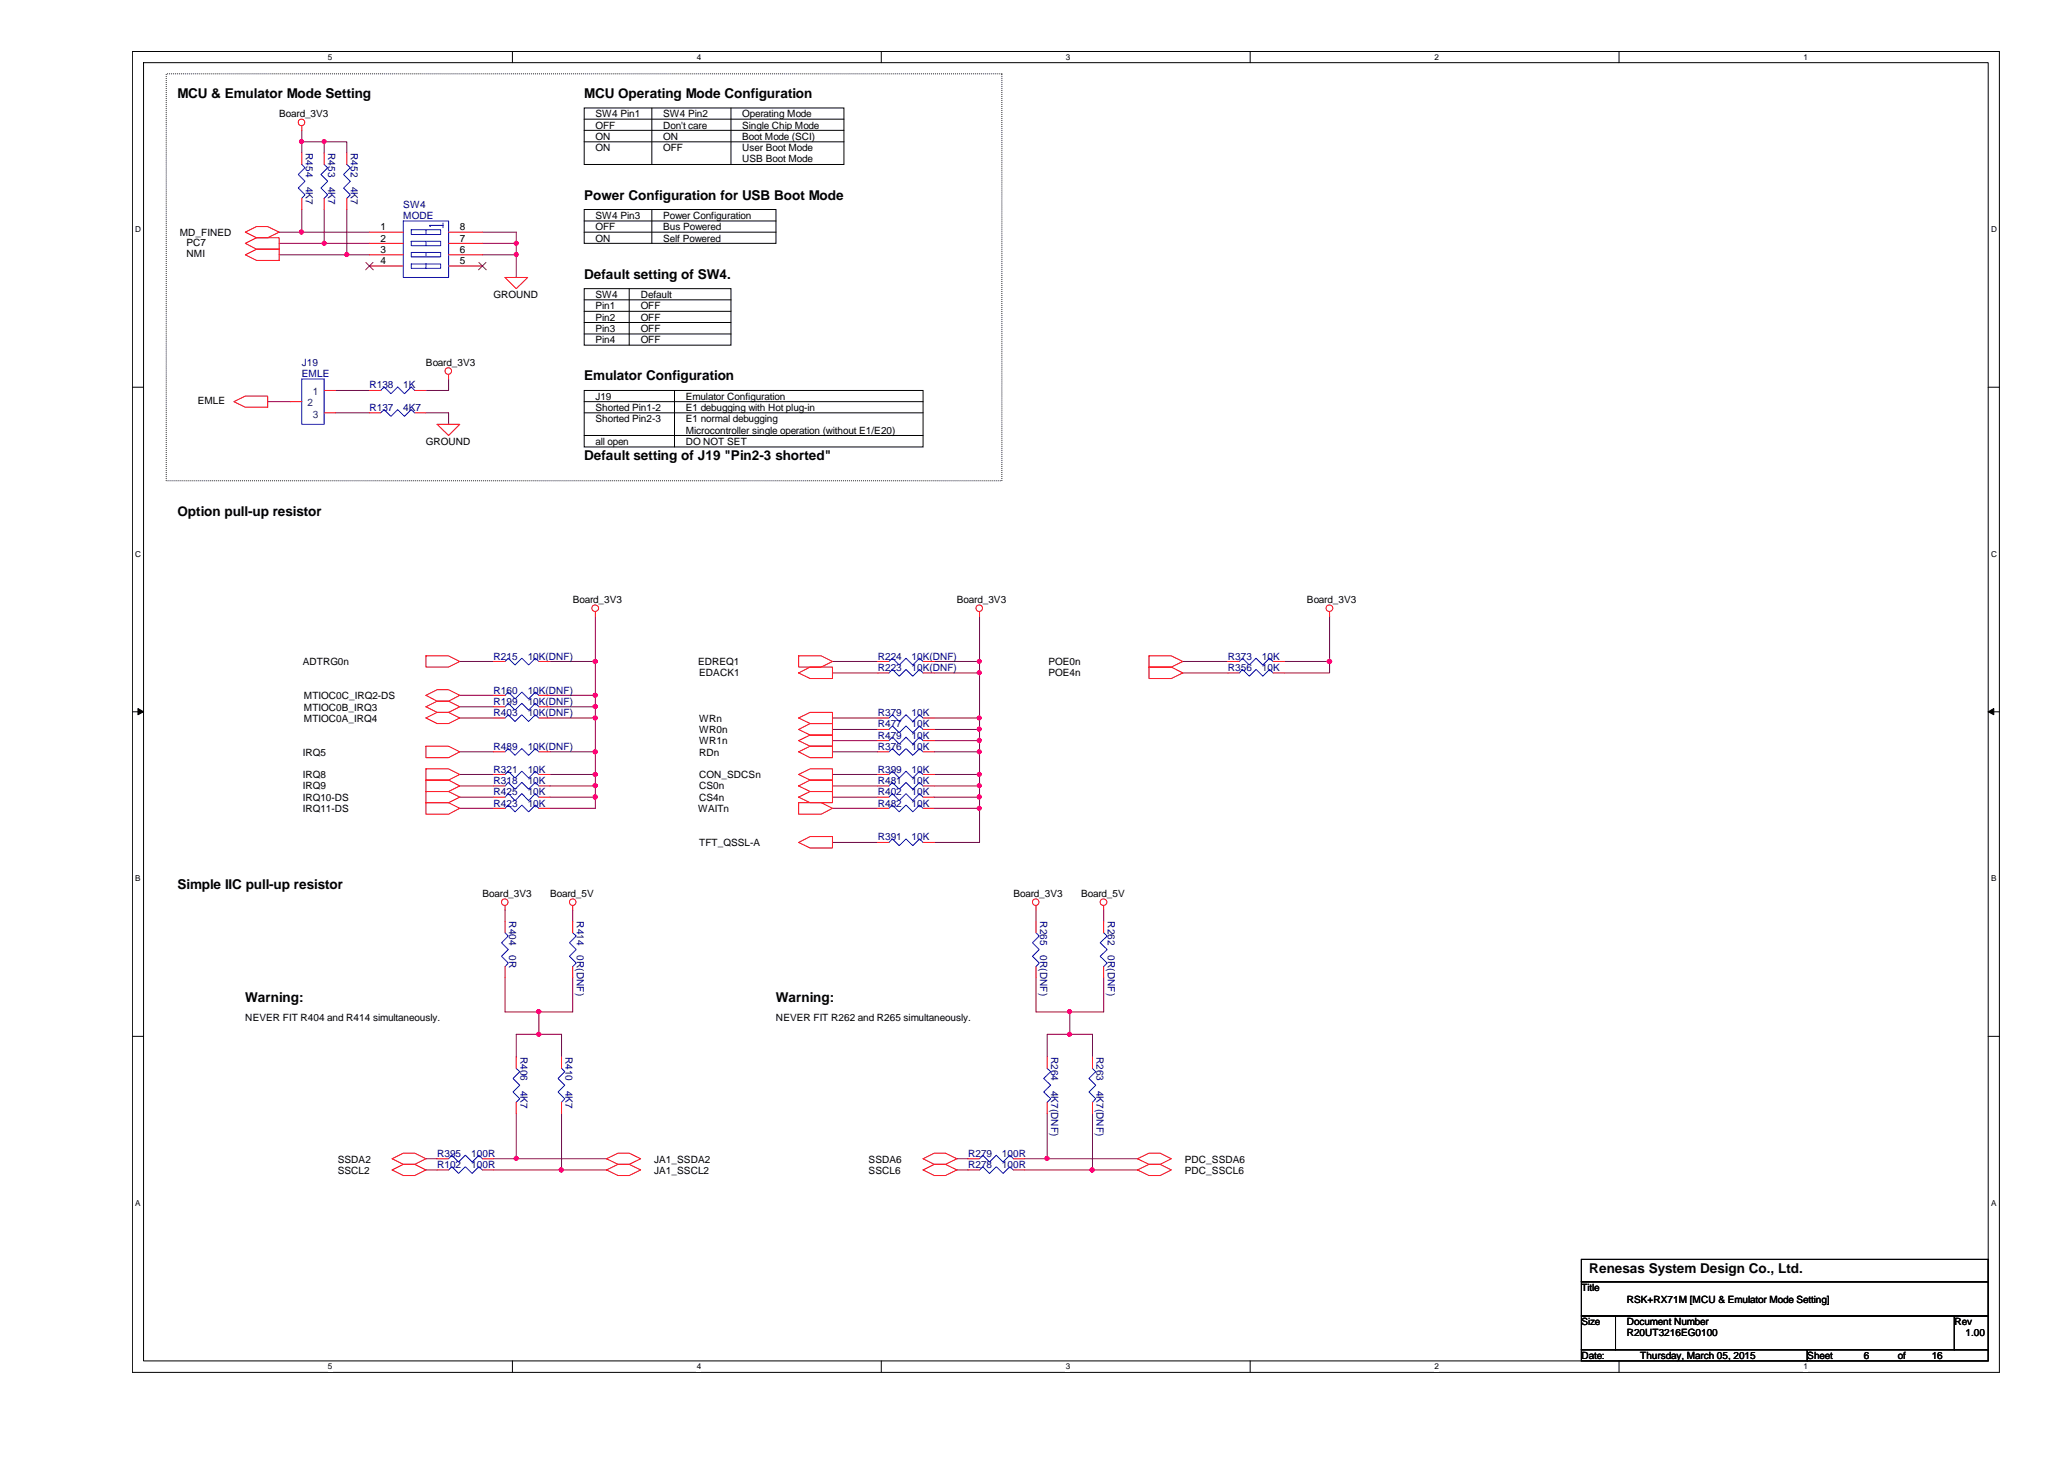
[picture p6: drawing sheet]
<svg xmlns="http://www.w3.org/2000/svg" width="297mm" height="210mm" viewBox="0 0 297 210" stroke-linecap="round" stroke-linejoin="round" font-family="sans-serif">
<path d="M19 7.4h268.7v190h-268.6zM20.7 9h265.4v186.8h-265.4z" fill="none" stroke="#000" stroke-width=".14"/>
<g fill="#fff">
<path d="M47.2 7.6h.6v1.3h-.6z"/>
<path d="M47.2 196h.6v1.3h-.6z"/>
</g>
<path d="M73.7 7.4v1.6M73.7 195.8v1.6" fill="none" stroke="#000" stroke-width=".14"/>
<g fill="#fff">
<path d="M100.3 7.6h.6v1.3h-.6z"/>
<path d="M100.3 196h.6v1.3h-.6z"/>
</g>
<path d="M126.8 7.4v1.6M126.8 195.8v1.6" fill="none" stroke="#000" stroke-width=".14"/>
<g fill="#fff">
<path d="M153.4 7.6h.6v1.3h-.6z"/>
<path d="M153.4 196h.6v1.3h-.6z"/>
</g>
<path d="M179.9 7.4v1.6M179.9 195.8v1.6" fill="none" stroke="#000" stroke-width=".14"/>
<g fill="#fff">
<path d="M206.5 7.6h.6v1.3h-.6z"/>
<path d="M206.5 196h.6v1.3h-.6z"/>
</g>
<path d="M233 7.4v1.6M233 195.8v1.6" fill="none" stroke="#000" stroke-width=".14"/>
<g fill="#fff">
<path d="M259.5 7.6h.6v1.3h-.6z"/>
<path d="M259.5 196h.6v1.3h-.6z"/>
<path d="M19.5 32.3h.8v1.4h-.8z"/>
<path d="M286.6 32.3h.8v1.4h-.8z"/>
<path d="M19.5 79h.8v1.3h-.8z"/>
<path d="M286.6 79h.8v1.3h-.8z"/>
</g>
<path d="M19.1 55.7h1.6M286.1 55.7h1.6" fill="none" stroke="#000" stroke-width=".14"/>
<g fill="#fff">
<path d="M19.5 125.7h.7v1.3h-.7z"/>
<path d="M286.6 125.7h.7v1.3h-.7z"/>
</g>
<path d="M19.1 102.4h1.6M286.1 102.4h1.6" fill="none" stroke="#000" stroke-width=".14"/>
<path d="M19.9 101.9l.8 .5-.8 .4zM286.1 102.4l.8-.5v.9z" fill="#000" stroke="#000" stroke-width=".14"/>
<g fill="#fff">
<path d="M19.5 172.4h.7v1.3h-.7z"/>
<path d="M286.6 172.4h.7v1.3h-.7z"/>
</g>
<g fill="none" stroke="#000" stroke-width=".14">
<path d="M84.1 15.5h37.4v8.2h-37.4zM84.1 17.1h37.4M84.1 18.8h37.4M93.8 15.5v8.2M105.2 15.5v8.2M84.1 30.1h27.6v4.9h-27.6zM84.1 31.8h27.6M84.1 33.4h27.6M84.1 20.4h37.4M93.8 30.1v4.9M84.1 56.2h48.7v8.1h-48.7zM84.1 41.5h21.1v8.2h-21.1z"/>
<path d="M84.1 57.8h48.7M84.1 59.4h48.7M84.1 43.1h21.1M84.1 44.8h21.1M84.1 46.4h21.1M84.1 48h21.1M90.6 41.5v8.2M97.1 56.2v8.1M84.1 62.7h48.7M19.1 149.1h1.6M286.1 149.1h1.6M227.6 181.2h58.5v3.2h-58.5z"/>
<path d="M227.6 184.4h58.5v4.9h-58.5zM227.6 189.3h4.9v4.9h-4.9zM227.6 194.2h32.5v1.6h-32.5zM232.5 189.3h48.8v4.9h-48.8zM260.1 194.2h26v1.6h-26zM281.3 189.3h4.8v4.9h-4.8z"/>
</g>
<path d="M23.9 10.6h120.3v58.6h-120.3z" fill="none" stroke="#000" stroke-width=".14" stroke-dasharray="0 .3"/>
<g fill="none" stroke="#800040" stroke-width=".14">
<path d="M43.4 18.8v1.6M40.2 33.4h3.2M40.2 35h6.5M40.2 36.7h9.7M43.4 30.1v3.3M43.4 20.4h3.3M43.4 20.4v1.6M43.4 33.4h9.8M46.7 35h6.5M46.7 20.4v1.6M46.7 30.1v4.9M46.7 20.4h3.2v1.6"/>
<path d="M49.9 36.7h3.3M49.9 30.1v6.6M69.4 33.4h4.9v1.6M69.4 36.7h4.9M69.4 35h4.9M74.3 36.7v3.2M74.3 35v1.7M38.5 57.8h3.3M48.3 56.2h4.9M48.3 59.4h4.9M61.3 59.4h3.3v1.6M64.6 54.5v1.7h-3.3"/>
<path d="M66.2 95.2h4.8M79.2 95.2h6.5M85.7 88.7v6.5M85.7 95.2v4.8M119.8 95.2h6.5M119.8 96.8h6.5M134.5 96.8h6.5v6.5M134.5 95.2h6.5v1.6M141 88.7v6.5M170.2 96.8h6.5M170.2 95.2h6.5M184.8 95.2h6.5"/>
<path d="M191.3 95.2v1.6h-6.5M191.3 88.7v6.5M66.2 114.7h4.8M66.2 116.3h4.8M66.2 113.1h4.8M66.2 111.4h4.8M66.2 100h4.8M66.2 101.7h4.8M66.2 103.3h4.8M66.2 108.2h4.8M79.2 111.4h6.5v1.7M79.2 108.2h6.5v3.2"/>
<path d="M79.2 103.3h6.5v4.9M79.2 101.7h6.5M79.2 100h6.5v1.7M79.2 114.7h6.5v1.6h-6.5M79.2 113.1h6.5v1.6M85.7 101.7v1.6M119.8 103.3h6.5M119.8 113.1h6.5M119.8 108.2h6.5M119.8 106.6h6.5M119.8 104.9h6.5M119.8 111.4h6.5"/>
<path d="M119.8 114.7h6.5M119.8 116.3h6.5M134.5 103.3h6.5v1.6M134.5 104.9h6.5v1.7M134.5 106.6h6.5v1.6M134.5 108.2h6.5v3.2M134.5 114.7h6.5v1.6M134.5 113.1h6.5M134.5 111.4h6.5M134.5 116.3h6.5M141 113.1v1.6M141 111.4v1.7"/>
<path d="M141 116.3v4.9h-6.5M72.7 130.9v1.6M82.4 130.9v1.6M119.8 121.2h6.5M149.1 130.9v1.6M158.8 130.9v1.6M72.7 140.7v4.9h4.9v3.2M77.6 148.8h3.2v3.3M77.6 148.8h-3.3v3.3M82.4 140.7v4.9h-4.8M149.1 140.7v4.9h4.9v3.2M154 148.8h-3.3v3.3"/>
<path d="M154 148.8h3.2v3.3M158.8 140.7v4.9h-4.8M61.3 166.7h1.6M61.3 168.3h1.6M71 168.3h9.8M71 166.7h3.3M74.3 166.7h13M74.3 160.2v6.5M80.8 168.3h6.5M80.8 160.2v8.1M137.7 166.7h1.6M137.7 168.3h1.6"/>
<path d="M147.4 168.3h9.8M147.4 166.7h3.3M150.7 166.7h13M150.7 160.2v6.5M157.2 168.3h6.5M157.2 160.2v8.1"/>
</g>
<g fill="#f0f" stroke="#f0f" stroke-width=".14">
<circle cx="46.7" cy="20.4" r=".3"/>
<circle cx="43.4" cy="20.4" r=".3"/>
<circle cx="43.4" cy="33.4" r=".31"/>
<circle cx="49.9" cy="36.6" r=".3"/>
<circle cx="74.3" cy="36.6" r=".3"/>
<circle cx="74.3" cy="35" r=".3"/>
<circle cx="46.7" cy="35" r=".3"/>
<circle cx="85.7" cy="95.2" r=".31"/>
<circle cx="85.7" cy="100" r=".31"/>
<circle cx="85.7" cy="111.4" r=".31"/>
<circle cx="85.7" cy="108.2" r=".31"/>
<circle cx="85.7" cy="101.6" r=".31"/>
<circle cx="85.7" cy="103.3" r=".31"/>
<circle cx="85.7" cy="113" r=".31"/>
<circle cx="85.7" cy="114.7" r=".32"/>
<circle cx="140.9" cy="95.2" r=".3"/>
<circle cx="140.9" cy="96.8" r=".3"/>
<circle cx="140.9" cy="103.3" r=".3"/>
<circle cx="140.9" cy="104.9" r=".3"/>
<circle cx="140.9" cy="106.5" r=".31"/>
<circle cx="140.9" cy="108.2" r=".3"/>
<circle cx="140.9" cy="116.3" r=".3"/>
<circle cx="140.9" cy="113" r=".3"/>
<circle cx="140.9" cy="114.7" r=".31"/>
<circle cx="140.9" cy="111.4" r=".3"/>
<circle cx="191.3" cy="95.2" r=".31"/>
<circle cx="74.3" cy="166.7" r=".3"/>
<circle cx="80.8" cy="168.3" r=".3"/>
<circle cx="77.5" cy="145.5" r=".31"/>
<circle cx="77.5" cy="148.8" r=".31"/>
<circle cx="150.7" cy="166.7" r=".31"/>
<circle cx="157.2" cy="168.3" r=".3"/>
<circle cx="153.9" cy="145.5" r=".3"/>
<circle cx="153.9" cy="148.8" r=".3"/>
</g>
<g fill="none" stroke="#f00" stroke-width=".14">
<path d="M43.4 18.1v.7M35.3 35l1.6-.8h3.3v1.7h-3.3zM35.3 36.7l1.6-.8h3.3v1.6h-3.3zM35.3 33.4l1.6-.8h1.6l1.7 .8-1.7 .8h-1.6zM43.4 22v1.7M43.4 28.5v1.6M46.7 22v1.7M46.7 28.5v1.6M49.9 22v1.7M49.9 28.5v1.6M53.2 33.4h4.8M53.2 35h4.8"/>
<path d="M53.2 36.7h4.8M53.2 38.3h4.8M64.6 33.4h4.8M64.6 35h4.8M64.6 36.7h4.8M64.6 38.3h4.8M72.7 39.9h3.2l-1.6 1.6zM33.7 57.8l1.6-.8h3.2v1.6h-3.2zM41.8 57.8h1.6M46.7 56.2h1.6M46.7 59.4h1.6M53.2 56.2h1.6"/>
<path d="M53.2 59.4h1.6M59.7 56.2h1.6M59.7 59.4h1.6M64.6 53.9v.6M62.9 61h3.3l-1.6 1.7zM61.3 94.4h3.3l1.6 .8-1.6 .8h-3.3zM71 95.2h1.7M77.6 95.2h1.6M85.7 88v.7M114.9 94.4h3.3l1.6 .8-1.6 .8h-3.3zM114.9 96.8l1.7-.8h3.2v1.6h-3.2zM126.3 96.8h1.6"/>
<path d="M126.3 95.2h1.6M132.8 96.8h1.7M132.8 95.2h1.7M141 88v.7M165.4 94.4h3.2l1.6 .8-1.6 .8h-3.2zM165.4 96h3.2l1.6 .8-1.6 .8h-3.2zM176.7 95.2h1.7M176.7 96.8h1.7M183.2 95.2h1.6M183.2 96.8h1.6M191.3 88v.7M61.3 101.7l1.6-.8h1.7l1.6 .8-1.6 .8h-1.7z"/>
<path d="M61.3 107.4h3.3l1.6 .8-1.6 .8h-3.3zM61.3 110.6h3.3l1.6 .8-1.6 .8h-3.3zM61.3 112.2h3.3l1.6 .9-1.6 .8h-3.3zM61.3 100l1.6-.8h1.7l1.6 .8-1.6 .9h-1.7zM61.3 113.9h3.3l1.6 .8-1.6 .8h-3.3zM61.3 115.5h3.3l1.6 .8-1.6 .8h-3.3zM61.3 103.3l1.6-.8h1.7l1.6 .8-1.6 .8h-1.7zM71 100h1.7M71 101.7h1.7M71 111.4h1.7M71 103.3h1.7M71 113.1h1.7"/>
<path d="M71 108.2h1.7M71 114.7h1.7M71 116.3h1.7M77.6 100h1.6M77.6 101.7h1.6M77.6 111.4h1.6M77.6 103.3h1.6M77.6 113.1h1.6M77.6 108.2h1.6M77.6 114.7h1.6M77.6 116.3h1.6M114.9 103.3l1.7-.8h3.2v1.6h-3.2z"/>
<path d="M114.9 104.9l1.7-.8h3.2v1.6h-3.2zM114.9 115.5h3.3l1.6 .8-1.6 .8h-3.3zM114.9 106.6l1.7-.9h3.2v1.7h-3.2zM114.9 108.2l1.7-.8h3.2v1.6h-3.2zM114.9 111.4l1.7-.8h3.2v1.6h-3.2zM114.9 113.1l1.7-.9h3.2v1.7h-3.2zM114.9 114.7l1.7-.8h3.2v1.6h-3.2zM126.3 114.7h1.6M126.3 111.4h1.6M126.3 106.6h1.6M126.3 103.3h1.6M126.3 116.3h1.6"/>
<path d="M126.3 113.1h1.6M126.3 108.2h1.6M126.3 104.9h1.6M132.8 114.7h1.7M132.8 111.4h1.7M132.8 106.6h1.7M132.8 103.3h1.7M132.8 116.3h1.7M132.8 113.1h1.7M132.8 108.2h1.7M132.8 104.9h1.7M72.7 130.3v.6"/>
<path d="M72.7 132.5v1.7M72.7 139.1v1.6M82.4 130.3v.6M82.4 132.5v1.7M82.4 139.1v1.6M114.9 121.2l1.7-.8h3.2v1.6h-3.2zM126.3 121.2h1.6M132.8 121.2h1.7M149.1 130.3v.6M149.1 132.5v1.7M149.1 139.1v1.6M158.8 130.3v.6"/>
<path d="M158.8 132.5v1.7M158.8 139.1v1.6M74.3 152.1v1.6M74.3 158.6v1.6M80.8 152.1v1.6M80.8 158.6v1.6M150.7 152.1v1.6M150.7 158.6v1.6M157.2 152.1v1.6M157.2 158.6v1.6M56.4 166.7l1.6-.8h1.7l1.6 .8-1.6 .8h-1.7zM56.4 168.3l1.6-.8h1.7l1.6 .8-1.6 .8h-1.7z"/>
<path d="M62.9 166.7h1.7M62.9 168.3h1.7M69.4 166.7h1.6M69.4 168.3h1.6M87.3 166.7l1.6-.8h1.7l1.6 .8-1.6 .8h-1.7zM87.3 168.3l1.6-.8h1.7l1.6 .8-1.6 .8h-1.7zM132.8 166.7l1.7-.8h1.6l1.6 .8-1.6 .8h-1.6zM132.8 168.3l1.7-.8h1.6l1.6 .8-1.6 .8h-1.6zM139.3 168.3h1.7M139.3 166.7h1.7M145.8 168.3h1.6M145.8 166.7h1.6"/>
<path d="M163.7 166.7l1.7-.8h1.6l1.6 .8-1.6 .8h-1.6zM163.7 168.3l1.7-.8h1.6l1.6 .8-1.6 .8h-1.6z"/>
<circle cx="43.4" cy="17.6" r=".47"/>
<circle cx="64.5" cy="53.4" r=".47"/>
<circle cx="85.7" cy="87.5" r=".48"/>
<circle cx="140.9" cy="87.5" r=".47"/>
<circle cx="191.3" cy="87.5" r=".48"/>
<circle cx="72.6" cy="129.8" r=".47"/>
<circle cx="82.4" cy="129.8" r=".47"/>
<circle cx="149" cy="129.8" r=".47"/>
<circle cx="158.8" cy="129.8" r=".48"/>
</g>
<g fill="none" stroke="#00f" stroke-width=".14">
<path d="M43.4 23.7l.5 .4-1 1 1 1-1 1 1 .9-.5 .5M46.7 23.7l.5 .4-1 1 1 1-1 1 1 .9-.5 .5M49.9 23.7l.5 .4-1 1 1 1-1 1 1 .9-.5 .5M58 31.8h6.6v8.1h-6.6zM59.2 33.1h4.2v.6h-4.2zM59.2 34.7h4.2v.6h-4.2zM59.2 36.3h4.2v.7h-4.2zM59.2 38h4.2v.6h-4.2zM61.3 33.1v.6M61.3 34.7v.6M61.3 36.3v.7M61.3 38v.6"/>
<path d="M63.8 32.4h-2l.1 .2M63.8 32.1v.7M43.4 54.5h3.3v6.5h-3.3zM54.8 56.2l.5-.5 1 .9 .9-.9 1 .9 1-.9 .5 .5M54.8 59.4l.5-.5 1 1 .9-1 1 1 1-1 .5 .5M72.7 95.2l.5-.5 .9 1 1-1 1 1 .9-1 .6 .5M127.9 96.8l.5-.5 1 1 1-1 1 1 .9-1 .5 .5M127.9 95.2l.5-.5 1 1 1-1 1 1 .9-1 .5 .5M178.4 95.2l.4-.5 1 1 1-1 .9 1 1-1 .5 .5M178.4 96.8l.4-.5 1 1 1-1 .9 1 1-1 .5 .5M72.7 100l.5-.4 .9 .9 1-.9 1 .9 .9-.9 .6 .4M72.7 101.7l.5-.5 .9 .9 1-.9 1 .9 .9-.9 .6 .5"/>
<path d="M72.7 111.4l.5-.4 .9 .9 1-.9 1 .9 .9-.9 .6 .4M72.7 103.3l.5-.5 .9 1 1-1 1 1 .9-1 .6 .5M72.7 113.1l.5-.5 .9 .9 1-.9 1 .9 .9-.9 .6 .5M72.7 108.2l.5-.5 .9 1 1-1 1 1 .9-1 .6 .5M72.7 114.7l.5-.5 .9 1 1-1 1 1 .9-1 .6 .5M72.7 116.3l.5-.5 .9 1 1-1 1 1 .9-1 .6 .5M127.9 114.7l.5-.5 1 1 1-1 1 1 .9-1 .5 .5M127.9 111.4l.5-.4 1 .9 1-.9 1 .9 .9-.9 .5 .4M127.9 106.6l.5-.6 1 1.1 1-1.1 1 1.1 .9-1.1 .5 .6M127.9 103.3l.5-.5 1 1 1-1 1 1 .9-1 .5 .5M127.9 116.3l.5-.5 1 1 1-1 1 1 .9-1 .5 .5M127.9 113.1l.5-.5 1 .9 1-.9 1 .9 .9-.9 .5 .5"/>
<path d="M127.9 108.2l.5-.5 1 1 1-1 1 1 .9-1 .5 .5M127.9 104.9l.5-.5 1 1 1-1 1 1 .9-1 .5 .5M72.7 134.2l.5 .5-1 .9 1 1-1 1 1 1-.5 .5M82.4 134.2l.5 .5-.9 .9 .9 1-.9 1 .9 1-.5 .5M127.9 121.2l.5-.5 1 1 1-1 1 1 .9-1 .5 .5M149.1 134.2l.5 .5-1 .9 1 1-1 1 1 1-.5 .5M158.8 134.2l.5 .5-1 .9 1 1-1 1 1 1-.5 .5M74.3 153.7l.5 .5-1 1 1 .9-1 1 1 1-.5 .5M80.8 153.7l.5 .5-1 1 1 .9-1 1 1 1-.5 .5M150.7 153.7l.5 .5-1 1 1 .9-1 1 1 1-.5 .5M157.2 153.7l.5 .5-1 1 1 .9-1 1 1 1-.5 .5M64.6 166.7l.4-.5 1 1 1-1 .9 1 1-1 .5 .5"/>
<path d="M64.6 168.3l.4-.4 1 .9 1-.9 .9 .9 1-.9 .5 .4M141 168.3l.4-.4 1 .9 1-.9 1 .9 .9-.9 .5 .4M141 166.7l.4-.5 1 1 1-1 1 1 .9-1 .5 .5"/>
</g>
<path d="M52.7 37.8l1 1M53.7 37.8l-1.1 1M68.9 37.8l1.1 1M69.9 37.8l-1 1" fill="none" stroke="#804000" stroke-width=".14"/>
<g font-size="1.9">
<text x="25.5" y="14.1">MCU &amp; Emulator Mode Setting</text>
<text x="84.1" y="14.1">MCU Operating Mode Configuration</text>
<text x="84.1" y="28.7">Power Configuration for USB Boot Mode</text>
<text x="84.1" y="40.1">Default setting of SW4.</text>
<text x="84.1" y="54.7">Emulator Configuration</text>
<text x="84.1" y="66.1">Default setting of J19 &quot;Pin2-3 shorted&quot;</text>
<text x="25.5" y="74.3">Option pull-up resistor</text>
<text x="25.5" y="127.9">Simple IIC pull-up resistor</text>
<text x="35.3" y="144.1">Warning:</text>
<text x="111.7" y="144.1">Warning:</text>
<text x="228.7" y="183.1">Renesas System Design Co., Ltd.</text>
</g>
<g font-size="1.5" fill="#004080">
<text x="44.2" y="58.5">2</text>
<text x="45" y="56.9">1</text>
<text x="45" y="60.1">3</text>
</g>
<g font-size="1.4">
<text x="40.2" y="16.9">Board_3V3</text>
<text x="85.7" y="16.9">SW4 Pin1</text>
<text x="95.4" y="16.9">SW4 Pin2</text>
<text x="106.8" y="16.9">Operating Mode</text>
<text x="85.7" y="20.1">ON</text>
<text x="85.7" y="18.5">OFF</text>
<text x="85.7" y="21.8">ON</text>
<text x="95.4" y="21.8">OFF</text>
<text x="95.4" y="18.5">Don't care</text>
<text x="95.4" y="20.1">ON</text>
<text x="106.8" y="18.5">Single Chip Mode</text>
<text x="106.8" y="20.1">Boot Mode (SCI)</text>
<text x="106.8" y="21.8">User Boot Mode</text>
<text x="106.8" y="23.4">USB Boot Mode</text>
<text x="25.9" y="34">MD_FINED</text>
<text x="26.8" y="35.4">PC7</text>
<text x="54.8" y="33.1">1</text>
<text x="54.8" y="34.8">2</text>
<text x="66.2" y="33.1">8</text>
<text x="66.2" y="34.8">7</text>
<text x="85.7" y="31.5">SW4 Pin3</text>
<text x="85.7" y="33.1">OFF</text>
<text x="85.7" y="34.8">ON</text>
<text x="95.4" y="34.8">Self Powered</text>
<text x="95.4" y="31.5">Power Configuration</text>
<text x="95.4" y="33.1">Bus Powered</text>
<text x="26.8" y="37">NMI</text>
<text x="54.8" y="36.4">3</text>
<text x="54.8" y="38">4</text>
<text x="66.2" y="38">5</text>
<text x="66.2" y="36.4">6</text>
<text x="71" y="42.9">GROUND</text>
<text x="85.7" y="42.9">SW4</text>
<text x="85.7" y="44.5">Pin1</text>
<text x="85.7" y="46.1">Pin2</text>
<text x="85.7" y="47.8">Pin3</text>
<text x="92.2" y="44.5">OFF</text>
<text x="92.2" y="46.1">OFF</text>
<text x="92.2" y="42.9">Default</text>
<text x="92.2" y="47.8">OFF</text>
<text x="61.3" y="52.6">Board_3V3</text>
<text x="85.7" y="49.4">Pin4</text>
<text x="92.2" y="49.4">OFF</text>
<text x="28.4" y="58.2">EMLE</text>
<text x="85.7" y="57.5">J19</text>
<text x="85.7" y="59.1">Shorted Pin1-2</text>
<text x="98.7" y="59.1">E1 debugging with Hot plug-in</text>
<text x="98.7" y="57.5">Emulator Configuration</text>
<text x="61.3" y="64">GROUND</text>
<text x="85.7" y="60.7">Shorted Pin2-3</text>
<text x="85.7" y="64">all open</text>
<text x="98.7" y="60.7">E1 normal debugging</text>
<text x="98.7" y="62.4">Microcontroller single operation (without E1/E20)</text>
<text x="98.7" y="64">DO NOT SET</text>
<text x="82.4" y="86.8">Board_3V3</text>
<text x="137.7" y="86.8">Board_3V3</text>
<text x="188.1" y="86.8">Board_3V3</text>
<text x="43.6" y="95.7">ADTRG0n</text>
<text x="100.5" y="95.7">EDREQ1</text>
<text x="150.9" y="95.7">POE0n</text>
<text x="43.7" y="100.6">MTIOC0C_IRQ2-DS</text>
<text x="100.6" y="97.3">EDACK1</text>
<text x="150.9" y="97.3">POE4n</text>
<text x="43.7" y="102.2">MTIOC0B_IRQ3</text>
<text x="43.7" y="103.8">MTIOC0A_IRQ4</text>
<text x="100.6" y="103.8">WRn</text>
<text x="100.6" y="105.5">WR0n</text>
<text x="100.6" y="107.1">WR1n</text>
<text x="43.6" y="108.7">IRQ5</text>
<text x="43.6" y="112">IRQ8</text>
<text x="43.6" y="113.6">IRQ9</text>
<text x="100.6" y="108.7">RDn</text>
<text x="100.6" y="112">CON_SDCSn</text>
<text x="100.6" y="113.6">CS0n</text>
<text x="43.6" y="115.2">IRQ10-DS</text>
<text x="43.6" y="116.8">IRQ11-DS</text>
<text x="100.5" y="116.8">WAITn</text>
<text x="100.6" y="115.2">CS4n</text>
<text x="100.6" y="121.7">TFT_QSSL-A</text>
<text x="69.4" y="129">Board_3V3</text>
<text x="79.2" y="129">Board_5V</text>
<text x="145.8" y="129">Board_3V3</text>
<text x="155.6" y="129">Board_5V</text>
<text x="35.3" y="146.9">NEVER FIT R404 and R414 simultaneously.</text>
<text x="111.7" y="146.9">NEVER FIT R262 and R265 simultaneously.</text>
<text x="48.6" y="167.3">SSDA2</text>
<text x="94.1" y="167.3">JA1_SSDA2</text>
<text x="125" y="167.3">SSDA6</text>
<text x="170.5" y="167.3">PDC_SSDA6</text>
<text x="48.6" y="168.9">SSCL2</text>
<text x="94.1" y="168.9">JA1_SSCL2</text>
<text x="125" y="168.9">SSCL6</text>
<text x="170.5" y="168.9">PDC_SSCL6</text>
<text x="227.6" y="185.8">Title</text>
<text x="227.6" y="190.7">Size</text>
<text x="234.1" y="187.4">RSK+RX71M [MCU &amp; Emulator Mode Setting]</text>
<text x="234.1" y="190.7">Document Number</text>
<text x="281.3" y="190.7">Rev</text>
<text x="227.6" y="195.5">Date:</text>
<text x="234.1" y="192.3">R20UT3216EG0100</text>
<text x="236.1" y="195.5">Thursday, March 05, 2015</text>
<text x="260.1" y="195.5">Sheet</text>
<text x="268.2" y="195.5">6</text>
<text x="273.1" y="195.5">of</text>
<text x="278" y="195.5">16</text>
<text x="282.9" y="192.3">1.00</text>
</g>
<g font-size="1.4" fill="#000080">
<text x="44" y="22" transform="rotate(90 44 22)">R454</text>
<text x="47.2" y="22" transform="rotate(90 47.2 22)">R453</text>
<text x="50.5" y="22" transform="rotate(90 50.5 22)">R452</text>
<text x="44" y="26.9" transform="rotate(90 44 26.9)">4K7</text>
<text x="47.2" y="26.9" transform="rotate(90 47.2 26.9)">4K7</text>
<text x="50.5" y="26.9" transform="rotate(90 50.5 26.9)">4K7</text>
<text x="58" y="29.9">SW4</text>
<text x="58" y="31.5">MODE</text>
<text x="43.4" y="52.6">J19</text>
<text x="43.4" y="54.3">EMLE</text>
<text x="53.2" y="55.9">R138</text>
<text x="53.2" y="59.1">R137</text>
<text x="58" y="55.9">1K</text>
<text x="58" y="59.1">4K7</text>
<text x="71" y="94.9">R215</text>
<text x="75.9" y="94.9">10K(DNF)</text>
<text x="126.3" y="94.9">R224</text>
<text x="131.2" y="94.9">10K(DNF)</text>
<text x="176.7" y="94.9">R373</text>
<text x="181.6" y="94.9">10K</text>
<text x="71" y="99.8">R160</text>
<text x="71" y="101.4">R199</text>
<text x="75.9" y="99.8">10K(DNF)</text>
<text x="75.9" y="101.4">10K(DNF)</text>
<text x="126.3" y="96.5">R223</text>
<text x="131.2" y="96.5">10K(DNF)</text>
<text x="176.7" y="96.5">R356</text>
<text x="181.6" y="96.5">10K</text>
<text x="71" y="103">R403</text>
<text x="71" y="107.9">R489</text>
<text x="75.9" y="103">10K(DNF)</text>
<text x="75.9" y="107.9">10K(DNF)</text>
<text x="126.3" y="106.3">R479</text>
<text x="126.3" y="103">R379</text>
<text x="126.3" y="107.9">R376</text>
<text x="126.3" y="104.6">R477</text>
<text x="131.2" y="106.3">10K</text>
<text x="131.2" y="103">10K</text>
<text x="131.2" y="107.9">10K</text>
<text x="131.2" y="104.6">10K</text>
<text x="71" y="111.2">R321</text>
<text x="71" y="112.8">R318</text>
<text x="75.9" y="111.2">10K</text>
<text x="75.9" y="112.8">10K</text>
<text x="126.3" y="111.2">R399</text>
<text x="126.3" y="112.8">R481</text>
<text x="131.2" y="111.2">10K</text>
<text x="131.2" y="112.8">10K</text>
<text x="71" y="114.4">R425</text>
<text x="71" y="116">R423</text>
<text x="75.9" y="114.4">10K</text>
<text x="75.9" y="116">10K</text>
<text x="126.3" y="114.4">R402</text>
<text x="126.3" y="116">R482</text>
<text x="131.2" y="114.4">10K</text>
<text x="131.2" y="116">10K</text>
<text x="126.3" y="120.9">R391</text>
<text x="131.2" y="120.9">10K</text>
<text x="73.3" y="132.5" transform="rotate(90 73.3 132.5)">R404</text>
<text x="73.3" y="137.5" transform="rotate(90 73.3 137.5)">0R</text>
<text x="83" y="132.5" transform="rotate(90 83 132.5)">R414</text>
<text x="83" y="137.5" transform="rotate(90 83 137.5)">0R(DNF)</text>
<text x="149.7" y="132.5" transform="rotate(90 149.7 132.5)">R265</text>
<text x="149.7" y="137.5" transform="rotate(90 149.7 137.5)">0R(DNF)</text>
<text x="159.4" y="132.5" transform="rotate(90 159.4 132.5)">R262</text>
<text x="159.4" y="137.5" transform="rotate(90 159.4 137.5)">0R(DNF)</text>
<text x="74.9" y="152.1" transform="rotate(90 74.9 152.1)">R406</text>
<text x="81.4" y="152.1" transform="rotate(90 81.4 152.1)">R410</text>
<text x="151.3" y="152.1" transform="rotate(90 151.3 152.1)">R264</text>
<text x="157.8" y="152.1" transform="rotate(90 157.8 152.1)">R263</text>
<text x="74.9" y="156.9" transform="rotate(90 74.9 156.9)">4K7</text>
<text x="81.4" y="156.9" transform="rotate(90 81.4 156.9)">4K7</text>
<text x="151.3" y="156.9" transform="rotate(90 151.3 156.9)">4K7(DNF)</text>
<text x="157.8" y="156.9" transform="rotate(90 157.8 156.9)">4K7(DNF)</text>
<text x="62.9" y="166.4">R395</text>
<text x="67.8" y="166.4">100R</text>
<text x="139.3" y="166.4">R279</text>
<text x="144.2" y="166.4">100R</text>
<text x="62.9" y="168.1">R102</text>
<text x="67.8" y="168.1">100R</text>
<text x="139.3" y="168.1">R278</text>
<text x="144.2" y="168.1">100R</text>
</g>
<g font-size="1.2">
<text x="47.2" y="8.6">5</text>
<text x="100.3" y="8.6">4</text>
<text x="153.4" y="8.6">3</text>
<text x="206.5" y="8.6">2</text>
<text x="259.5" y="8.6">1</text>
<text x="19.5" y="33.4">D</text>
<text x="286.6" y="33.4">D</text>
<text x="19.5" y="80.1">C</text>
<text x="286.6" y="80.1">C</text>
<text x="19.5" y="126.8">B</text>
<text x="286.6" y="126.8">B</text>
<text x="19.5" y="173.5">A</text>
<text x="286.6" y="173.5">A</text>
<text x="47.2" y="197">5</text>
<text x="100.3" y="197">4</text>
<text x="153.4" y="197">3</text>
<text x="206.5" y="197">2</text>
<text x="259.5" y="197">1</text>
</g>
</svg>
